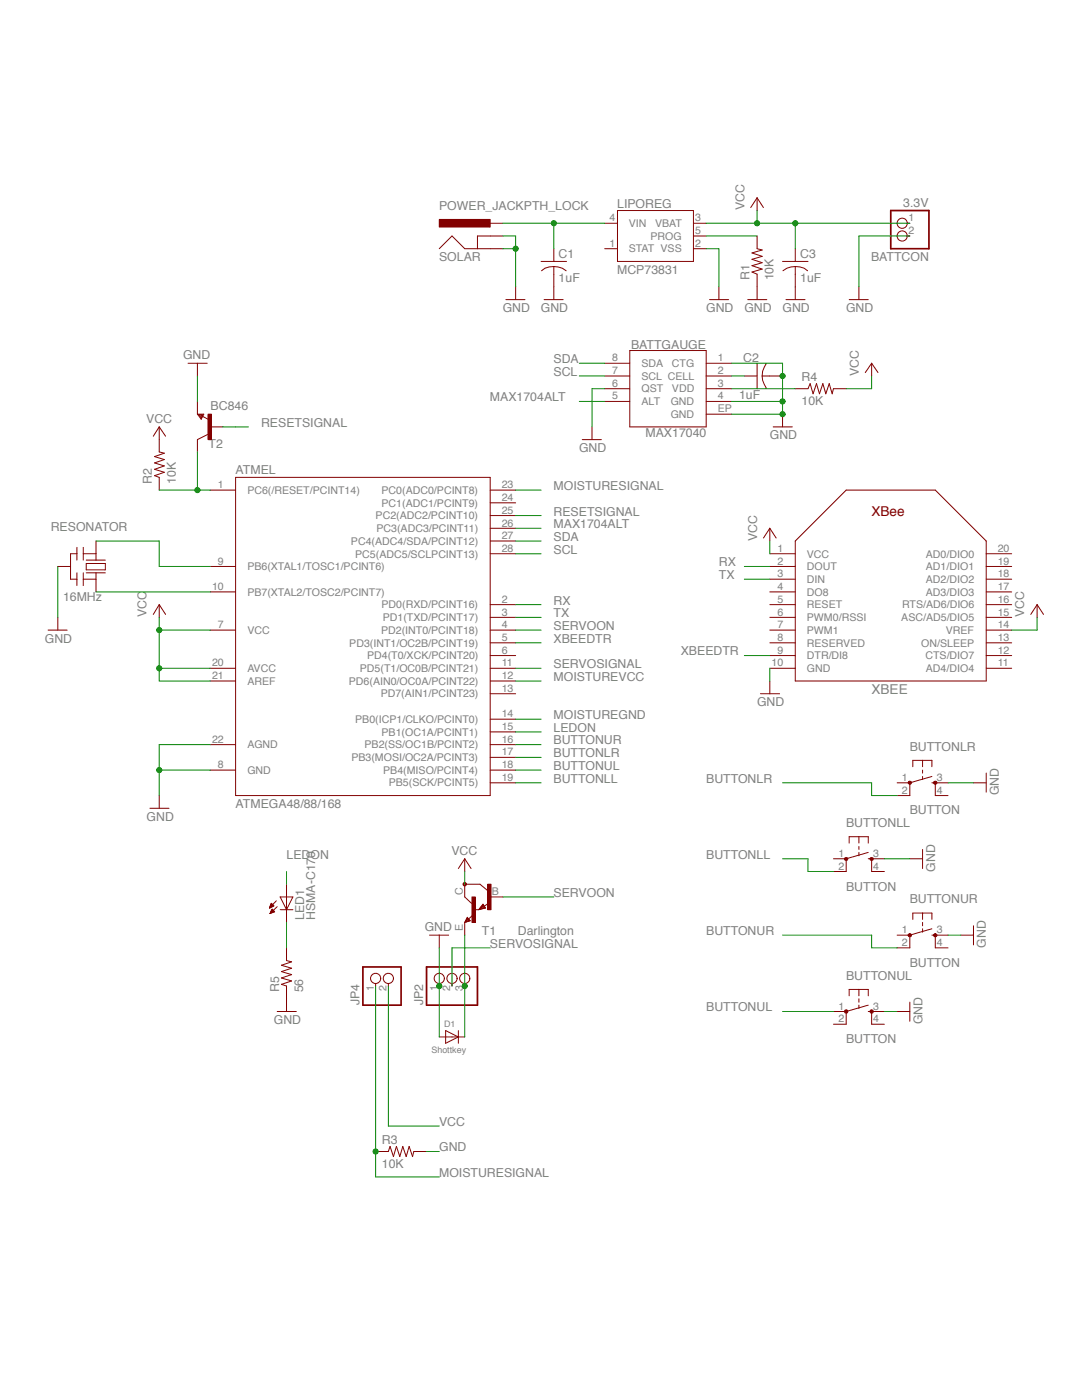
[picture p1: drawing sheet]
<svg xmlns="http://www.w3.org/2000/svg" width="216mm" height="279mm" viewBox="0 0 216 279" stroke-linecap="round" stroke-linejoin="round" font-family="sans-serif">
<g fill="none" stroke="#820000" stroke-width=".2">
<path d="M87.7 49.6l2.5-2.5 2.5 2.5h5.1M97.8 47.1h-2.5v2.5M120.7 44.6h2.5M120.7 49.6h2.5M123.2 42h15.2v10.2h-15.2zM138.4 44.6h2.5M138.4 49.6h2.5M138.4 47.1h2.5M181 44.6h.5M181 47.1h.5M168.8 97.8h17.8l10.2 10.2v27.9h-38.1v-27.9zM153.6 110.5h5.1"/>
<path d="M153.6 113.1h5.1M153.6 115.6h5.1M153.6 118.1h5.1M196.8 110.5h5.1M196.8 113.1h5.1M196.8 115.6h5.1M196.8 118.1h5.1M153.6 120.7h5.1M153.6 123.2h5.1M153.6 125.8h5.1M153.6 128.3h5.1M153.6 130.8h5.1"/>
<path d="M153.6 133.4h5.1M196.8 120.7h5.1M196.8 123.2h5.1M196.8 125.8h5.1M196.8 128.3h5.1M196.8 130.8h5.1M196.8 133.4h5.1"/>
<circle cx="180" cy="44.6" r="1.02"/>
<circle cx="180" cy="47.1" r="1.02"/>
</g>
<path d="M177.7 42h7.7v7.6h-7.7z" fill="none" stroke="#820000" stroke-width=".34"/>
<path d="M87.6 43.8h10.2v1.5h-10.2z" fill="#820000"/>
<g fill="none" stroke="#820000" stroke-width=".2">
<path d="M151.1 39.5l1.2 1.9M151.1 39.5l-1.3 1.9M151.1 39.5v2.5M87.7 43.8h10.1v1.5h-10.1zM97.8 47.1h2.6M97.8 49.6h2.6M97.8 44.6h2.6M100.9 59.8h3.9M102.9 57.3v2.5M108 52.2h5.1M108.6 59.8h3.8M110.5 53.2l1.7 .3 .8 .5"/>
<path d="M110.5 53.2l-1.8 .3-.6 .5M110.5 49.6v2.6M110.5 53.2v6.6M141.6 59.8h3.8M143.4 57.3v2.5M149.2 59.8h3.8M151.1 47.1v2.5l1 .3-2 .6 2 .7-2 .6 2 .6-2 .6 2 .7-2 .6 1 .4v5.1M156.1 52.2h5.1M156.8 59.8h3.8M158.7 53.2l1.8 .3 .6 .5M158.7 53.2l-1.7 .3-.8 .5M158.7 49.6v2.6"/>
<path d="M158.7 53.2v6.6M169.4 59.8h3.8M171.4 57.3v2.5M31.8 85.2v5l1 .2-2 .7 2 .6-2 .7 2 .6-2 .7 2 .6-2 .6 1 .4v2.5M31.8 85.2l1.2 1.9M31.8 85.2l-1.2 1.9M153.6 105.4l1.3 2M153.6 105.4l-1.3 2M153.6 105.4v2.6M31.8 120.7l1.2 1.9M31.8 120.7l-1.2 1.9M31.8 120.7v2.5"/>
<path d="M151.7 138.5h3.9M153.6 135.9v2.6M31.8 158.8v2.5M29.9 161.3h3.8M92.7 171.4l1.3 1.9M92.7 171.4l-1.2 1.9M92.7 171.4v2.5M92.7 176.5h3.1l1.5 1.2M92.7 179l1.4 1.3M85.7 186.6h3.8M87.7 186.6v2.6M93.2 183.1l.6 .6-1.1 .4z"/>
<path d="M93.3 183.6l-.2 .2 .5-.1-.4-.4-.2 .7 .7-.3-.5-.5-.4 .8M94.3 182.6l-.8 .8M94.8 181.5h.7M96.4 180.4l.5 .8-1.4 .3zM96.4 181v-.2l-.5 .5 .7-.3-.2-.3-.6 .8 1-.3-.4-.7-.8 1M97.6 180.2l-1 .7M87.7 206.9h5M88.9 205.7l2.6 1.2-2.6 1.3zM91.5 205.7v2.5M75 229.8h2.5l.3-1 .7 2 .6-2 .7 2 .6-2 .6 2 .6-2 .7 2 .3-1h2.5"/>
</g>
<circle cx="92.7" cy="176.4" r=".34" fill="#820000"/>
<circle cx="92.7" cy="176.5" r=".34" fill="none" stroke="#820000" stroke-width=".2"/>
<path d="M97.3 176.4h.7v5.1h-.7z" fill="#820000"/>
<path d="M97.3 176.5h.7v5h-.7z" fill="none" stroke="#820000" stroke-width=".2"/>
<path d="M94.1 179h.7v5.1h-.7z" fill="#820000"/>
<g fill="none" stroke="#820000" stroke-width=".2">
<path d="M55.1 179.8l-1.3 1.4M55.9 179h2.5l-1.2 2.5zM57.2 176.5v7.6M92.7 176.5v2.5M94.2 179h.6v5.1h-.6zM97.8 179h2.6M169.4 168.3v-1.3h3.8v1.3M171.4 167v1.3M171.4 168.9v.6M171.4 170.1v.7M173.2 171.4h.7v2.5M173.2 170.1l-4.4 1.3v2.5"/>
<path d="M53.8 181.2h.1M53.8 181.1h.2M53.9 181h.3M53.9 181h.5M53.9 180.9h.6M53.9 182.3h.1M54 180.8h.6M54 180.7h.5M54 182.2h.1M54 182.1h.3M54 180.6h.5M54 180.5h.4"/>
<path d="M54 180.4h.3M54 182.1h.5M54 182h.7M54.1 180.4h.1M54.1 181.9h.6M54.1 181.8h.5M54.1 181.7h.4M54.2 181.5h.2M54.2 181.6h.3M54.3 181.5l-.4 .8M54.3 181.5l.5 .5-.9 .3M54.3 181.5h.1"/>
<path d="M54.6 180.8l-.5-.5-.3 .9M54.6 180.8l-.8 .4M55.3 181l-1.4 1.3M55.9 181.5h2.5M92.7 184.1v2.5"/>
</g>
<path d="M168.6 171.2h.5v.4h-.5z" fill-rule="evenodd" fill="#820000"/>
<path d="M168.6 171.2h.5v.4h-.5z" fill="none" stroke="#820000" stroke-width=".2"/>
<path d="M173.7 171.2h.5v.4h-.5z" fill-rule="evenodd" fill="#820000"/>
<path d="M166.3 171.4h2.5M166.3 173.9h2.5M173.7 171.2h.5v.4h-.5zM173.9 171.4h2.6M173.9 173.9h2.6M169.4 198.7v-1.2h3.8v1.2M171.4 197.5v1.2M171.4 199.3v.7M171.4 200.6v.7M173.2 201.9h.7v2.5M173.2 200.6l-4.4 1.3v2.5" fill="none" stroke="#820000" stroke-width=".2"/>
<circle cx="168.8" cy="201.9" r=".35" fill="#820000"/>
<circle cx="168.9" cy="201.9" r=".35" fill="none" stroke="#820000" stroke-width=".2"/>
<circle cx="173.9" cy="201.9" r=".35" fill="#820000"/>
<g fill="none" stroke="#820000" stroke-width=".2">
<path d="M182.1 153v-1.3h3.8v1.3M184.1 151.7v1.3M184.1 153.7v.6M184.1 155v.6M185.9 156.2h.7v2.6M185.9 155l-4.4 1.2v2.6M166.3 201.9h2.5M166.3 204.4h2.5M173.9 201.9h2.6M173.9 204.4h2.6"/>
<circle cx="173.9" cy="201.9" r=".35"/>
</g>
<path d="M181.3 156h.5v.4l-.3 .1-.2-.1z" fill-rule="evenodd" fill="#820000"/>
<path d="M181.3 156h.5v.4l-.3 .2-.2-.2z" fill="none" stroke="#820000" stroke-width=".2"/>
<path d="M186.4 156h.5v.4l-.3 .1-.2-.1z" fill-rule="evenodd" fill="#820000"/>
<path d="M179 156.2h2.5M179 158.8h2.5M186.4 156h.5v.4l-.3 .2-.2-.2zM186.6 156.2h2.6M186.6 158.8h2.6M182.1 183.5v-1.3h3.8v1.3M184.1 182.2v1.3M184.1 184.1v.7M184.1 185.4v.6M185.9 186.6h.7v2.6M185.9 185.4l-4.4 1.2v2.6" fill="none" stroke="#820000" stroke-width=".2"/>
<path d="M181.3 186.4l.2-.1 .3 .1v.5h-.5z" fill-rule="evenodd" fill="#820000"/>
<path d="M181.3 186.5l.2-.2 .3 .2v.4h-.5z" fill="none" stroke="#820000" stroke-width=".2"/>
<path d="M186.4 186.4l.2-.1 .3 .1v.5h-.5z" fill-rule="evenodd" fill="#820000"/>
<g fill="none" stroke="#820000" stroke-width=".2">
<path d="M120.7 72.5h5M120.7 75h5M120.7 77.6h5M125.7 70h15.2v15.2h-15.2zM140.9 72.5h5.1M140.9 75h5.1M140.9 77.6h5.1M148.5 75h2.6M151.1 72.5v5.1M152.1 75l.1 .9 .7 1.6M152.1 75h4M152.9 72.5l-.7 1.6-.1 .9"/>
<path d="M158.7 77.6h2.5l.4-1 .6 2 .7-2 .6 2 .7-2 .6 2 .7-2 .6 2 .2-1h2.5M39.4 82.7h1.3l-.5 1zM40.4 83.1l1.3 .7M40.4 82.7h-.8l.6 .7 .2-.5h-.3l.1 .3M41.4 86.7l-2 1M41.9 97.8h5.1M47 95.3h50.8v63.5h-50.8zM97.8 97.8h5.1M116.2 87.7h3.8M118.1 85.2v2.5M120.7 80.1h5M140.9 80.1h5.1"/>
<path d="M140.9 82.7h5.1M154.3 85.2h3.8M156.1 82.7v2.5M41.9 118.1h5.1M41.9 113.1h5.1M97.8 110.5h5.1M97.8 108h5.1M97.8 105.4h5.1M97.8 102.9h5.1M97.8 100.4h5.1M41.9 125.8h5.1M41.9 135.9h5.1"/>
<path d="M41.9 133.4h5.1M97.8 125.8h5.1M97.8 135.9h5.1M97.8 133.4h5.1M97.8 138.5h5.1M97.8 130.8h5.1M97.8 128.3h5.1M97.8 123.2h5.1M97.8 120.7h5.1M41.9 153.7h5.1M41.9 148.6h5.1M97.8 156.2h5.1"/>
<path d="M97.8 153.7h5.1M97.8 148.6h5.1M97.8 151.2h5.1M97.8 146.1h5.1M97.8 143.5h5.1M194.2 156.2h2.6M196.8 154.3v3.8M181.5 171.4h2.6M184.1 169.5v3.8M57.2 189.2v2.5l1 .3-2 .6 2 .6-2 .7 2 .6-2 .7 2 .6-2 .6 1 .4v5.1M179 186.6h2.5M179 189.2h2.5"/>
<path d="M186.4 186.5l.2-.2 .3 .2v.4h-.5zM186.6 186.6h2.6M186.6 189.2h2.6M191.7 186.6h2.5M194.2 184.8v3.8M55.3 201.9h3.8M179 201.9h2.5M181.5 200v3.8"/>
</g>
<path d="M41.5 82.6h.7v5.1h-.7z" fill="#820000"/>
<g fill="none" stroke="#820000" stroke-width=".2">
<path d="M37.5 72.5h3.8M39.4 72.5v2.5M173.9 72.5l1.3 1.9M173.9 72.5l-1.2 1.9M173.9 72.5v2.5M39.4 80.1v2.6M39.4 87.7v2.5M41.5 82.7h.7v5h-.7zM41.9 85.2h2.6M11.5 113.1h2.6M15.3 109.2v2.6M15.3 114.3v2.6"/>
<path d="M15.3 110.5h-1.2v5.1h1.2M16.6 109.2v2.6M16.6 114.3v2.6M16.6 110.5h2.6M16.6 115.6h2.6M17.2 112.5h3.8v1.2h-3.8zM17.2 111.8h3.8M17.2 114.3h3.8M19.2 108v3.8M19.2 114.3v3.8M9.6 125.8h3.8M11.5 123.2v2.6"/>
<path d="M206.9 120.7l1.3 1.9M206.9 120.7l-1.2 1.9M206.9 120.7v2.5M75 196.3v.5M77.5 196.3v.5M87.7 196.3v.5M90.2 196.3v.5M92.7 196.3v.5"/>
<circle cx="75" cy="195.3" r="1.02"/>
<circle cx="77.5" cy="195.3" r="1.02"/>
<circle cx="87.7" cy="195.3" r="1.02"/>
<circle cx="90.2" cy="195.3" r="1.02"/>
<circle cx="92.7" cy="195.3" r="1.02"/>
</g>
<path d="M72.4 193h7.6v7.6h-7.6zM85.1 193h10.2v7.6h-10.2z" fill="none" stroke="#820000" stroke-width=".34"/>
<path d="M100.4 44.6h20.3M110.5 44.6v5" fill="none" stroke="#008100" stroke-width=".2"/>
<circle cx="110.5" cy="44.5" r=".51" fill="#008100"/>
<g fill="none" stroke="#008100" stroke-width=".2">
<path d="M100.4 49.6h2.5M100.4 47.1h2.5v10.2"/>
<circle cx="110.5" cy="44.6" r=".51"/>
</g>
<circle cx="102.9" cy="49.6" r=".51" fill="#008100"/>
<g fill="none" stroke="#008100" stroke-width=".2">
<path d="M140.9 49.6h2.5v7.7M181.5 47.1h-10.1v10.2M156.1 75v7.7M146 80.1h10.1M153.6 133.4v2.5"/>
<circle cx="102.9" cy="49.6" r=".51"/>
</g>
<circle cx="156.1" cy="80.1" r=".51" fill="#008100"/>
<g fill="none" stroke="#008100" stroke-width=".2">
<path d="M146 72.5h10.1v2.5"/>
<circle cx="156.1" cy="80.1" r=".51"/>
</g>
<circle cx="156.1" cy="75" r=".51" fill="#008100"/>
<g fill="none" stroke="#008100" stroke-width=".2">
<path d="M146 82.7h10.1"/>
<circle cx="156.1" cy="75" r=".51"/>
</g>
<circle cx="156.1" cy="82.6" r=".51" fill="#008100"/>
<g fill="none" stroke="#008100" stroke-width=".2">
<path d="M39.4 75v5.1M120.7 77.6h-2.6v7.6M31.8 153.7h10.1M41.9 148.6h-10.1v10.2"/>
<circle cx="156.1" cy="82.7" r=".51"/>
</g>
<circle cx="31.7" cy="153.7" r=".51" fill="#008100"/>
<g fill="none" stroke="#008100" stroke-width=".2">
<path d="M87.7 189.2v17.7"/>
<circle cx="31.8" cy="153.7" r=".51"/>
</g>
<circle cx="87.6" cy="196.8" r=".51" fill="#008100"/>
<g fill="none" stroke="#008100" stroke-width=".2">
<path d="M140.9 44.6h17.8v5M151.1 42v2.6M11.5 113.1v10.1M189.2 156.2h5M176.5 171.4h5M189.2 186.6h2.5M176.5 201.9h2.5M85.1 229.8h2.6"/>
<circle cx="87.7" cy="196.8" r=".51"/>
</g>
<circle cx="151" cy="44.5" r=".51" fill="#008100"/>
<g fill="none" stroke="#008100" stroke-width=".2">
<path d="M158.7 44.6h22.8"/>
<circle cx="151.1" cy="44.6" r=".51"/>
</g>
<circle cx="158.7" cy="44.5" r=".51" fill="#008100"/>
<g fill="none" stroke="#008100" stroke-width=".2">
<path d="M31.8 123.2v12.7M31.8 133.4h10.1"/>
<circle cx="158.7" cy="44.6" r=".51"/>
</g>
<circle cx="31.7" cy="133.4" r=".51" fill="#008100"/>
<g fill="none" stroke="#008100" stroke-width=".2">
<path d="M31.8 135.9h10.1M31.8 125.8h10.1"/>
<circle cx="31.8" cy="133.4" r=".51"/>
</g>
<circle cx="31.7" cy="125.7" r=".51" fill="#008100"/>
<g fill="none" stroke="#008100" stroke-width=".2">
<path d="M140.9 47.1h10.2M115.6 72.5h5.1M115.6 75h5.1M146 75h2.5M173.9 75v2.6h-5.1M31.8 97.8h10.1M39.4 90.2v7.6M102.9 108h5.1M102.9 110.5h5.1M153.6 108v2.5M206.9 123.2v2.6h-5M102.9 156.2h5.1"/>
<path d="M102.9 148.6h5.1M102.9 151.2h5.1M156.1 156.2h17.8v2.6h5.1M92.7 173.9v2.6M156.1 171.4h5.1v2.5h5.1M57.2 184.1v5.1M77.5 196.8v27.9h10.2M156.1 186.6h17.8v2.6h5.1"/>
<circle cx="31.8" cy="125.8" r=".51"/>
</g>
<circle cx="39.4" cy="97.8" r=".51" fill="#008100"/>
<g fill="none" stroke="#008100" stroke-width=".2">
<path d="M115.6 80.1h5.1M102.9 105.4h5.1M102.9 146.1h5.1M57.2 173.9v2.6M75 196.8v38.1"/>
<circle cx="39.4" cy="97.8" r=".51"/>
</g>
<circle cx="74.9" cy="229.8" r=".51" fill="#008100"/>
<g fill="none" stroke="#008100" stroke-width=".2">
<path d="M102.9 97.8h5.1M92.7 186.6v20.3M75 234.9h12.7"/>
<circle cx="75" cy="229.8" r=".51"/>
</g>
<circle cx="92.7" cy="196.8" r=".51" fill="#008100"/>
<g fill="none" stroke="#008100" stroke-width=".2">
<path d="M146 77.6h12.7M44.5 85.2h5.1M19.2 108h12.6v5.1h10.1M19.2 118.1h22.7M102.9 102.9h5.1M148.5 115.6h5.1M148.5 113.1h5.1M102.9 133.4h5.1M102.9 125.8h5.1M102.9 135.9h5.1M102.9 123.2h5.1M102.9 120.7h5.1"/>
<path d="M102.9 128.3h5.1M148.5 130.8h5.1M102.9 153.7h5.1M102.9 143.5h5.1M100.4 179h10.1M97.8 189.2h-7.6v7.6M156.1 201.9h10.2"/>
<circle cx="92.7" cy="196.8" r=".51"/>
</g>
<text font-size="2.7" fill="#820000" x="173.9" y="102.9">XBee</text>
<text font-size="2.7" fill="#808080" x="173.9" y="138.4">XBEE</text>
<g font-size="2.5" fill="#808080">
<text x="123.1" y="41.5">LIPOREG</text>
<text x="180.2" y="41.2">3.3V</text>
<text x="87.6" y="42">POWER_JACKPTH_LOCK</text>
<text x="148.5" y="42" transform="rotate(-90 148.5 42)">VCC</text>
<text x="87.6" y="52.2">SOLAR</text>
<text x="111.5" y="51.5">C1</text>
<text x="159.7" y="51.5">C3</text>
<text x="173.8" y="52">BATTCON</text>
<text x="111.5" y="56.3">1uF</text>
<text x="123.1" y="54.7">MCP73831</text>
<text x="149.6" y="56" transform="rotate(-90 149.6 56)">R1</text>
<text x="154.4" y="56" transform="rotate(-90 154.4 56)">10K</text>
<text x="159.7" y="56.3">1uF</text>
<text x="100.3" y="62.3">GND</text>
<text x="107.9" y="62.3">GND</text>
<text x="140.9" y="62.3">GND</text>
<text x="148.5" y="62.3">GND</text>
<text x="156.1" y="62.3">GND</text>
<text x="168.8" y="62.3">GND</text>
<text x="36.5" y="71.7">GND</text>
<text x="125.9" y="69.7">BATTGAUGE</text>
<text x="110.5" y="72.4">SDA</text>
<text x="110.5" y="75">SCL</text>
<text x="148.3" y="72.2">C2</text>
<text x="159.9" y="76">R4</text>
<text x="171.4" y="75" transform="rotate(-90 171.4 75)">VCC</text>
<text x="42" y="81.8">BC846</text>
<text x="97.8" y="80.1">MAX1704ALT</text>
<text x="147.5" y="79.6">1uF</text>
<text x="159.9" y="80.8">10K</text>
<text x="29.2" y="84.4">VCC</text>
<text x="41.6" y="89.5">T2</text>
<text x="52.1" y="85.1">RESETSIGNAL</text>
<text x="128.8" y="87.2">MAX17040</text>
<text x="153.6" y="87.7">GND</text>
<text x="47" y="94.5">ATMEL</text>
<text x="115.5" y="90.2">GND</text>
<text x="30.3" y="96.6" transform="rotate(-90 30.3 96.6)">R2</text>
<text x="35.1" y="96.6" transform="rotate(-90 35.1 96.6)">10K</text>
<text x="110.5" y="97.8">MOISTURESIGNAL</text>
<text x="10.1" y="105.9">RESONATOR</text>
<text x="110.5" y="108">SDA</text>
<text x="110.5" y="105.4">MAX1704ALT</text>
<text x="110.5" y="102.9">RESETSIGNAL</text>
<text x="151.1" y="108" transform="rotate(-90 151.1 108)">VCC</text>
<text x="110.5" y="110.5">SCL</text>
<text x="143.4" y="113">RX</text>
<text x="12.6" y="119.9">16MHz</text>
<text x="143.4" y="115.6">TX</text>
<text x="29.3" y="123.2" transform="rotate(-90 29.3 123.2)">VCC</text>
<text x="110.5" y="125.7">SERVOON</text>
<text x="110.5" y="123.2">TX</text>
<text x="110.5" y="120.7">RX</text>
<text x="204.4" y="123.2" transform="rotate(-90 204.4 123.2)">VCC</text>
<text x="9" y="128.3">GND</text>
<text x="110.5" y="128.3">XBEEDTR</text>
<text x="135.8" y="130.8">XBEEDTR</text>
<text x="110.5" y="133.3">SERVOSIGNAL</text>
<text x="110.5" y="135.9">MOISTUREVCC</text>
<text x="110.5" y="143.5">MOISTUREGND</text>
<text x="151.1" y="141">GND</text>
<text x="110.5" y="148.6">BUTTONUR</text>
<text x="110.5" y="146">LEDON</text>
<text x="181.5" y="149.8">BUTTONLR</text>
<text x="110.5" y="151.1">BUTTONLR</text>
<text x="110.5" y="153.6">BUTTONUL</text>
<text x="47" y="161.3">ATMEGA48/88/168</text>
<text x="110.5" y="156.2">BUTTONLL</text>
<text x="140.9" y="156.2">BUTTONLR</text>
<text x="199.3" y="158.7" transform="rotate(-90 199.3 158.7)">GND</text>
<text x="29.3" y="163.8">GND</text>
<text x="168.8" y="165.1">BUTTONLL</text>
<text x="181.5" y="162.5">BUTTON</text>
<text x="57.2" y="171.4">LEDON</text>
<text x="90.1" y="170.6">VCC</text>
<text x="140.9" y="171.4">BUTTONLL</text>
<text x="186.6" y="173.9" transform="rotate(-90 186.6 173.9)">GND</text>
<text x="110.5" y="179">SERVOON</text>
<text x="168.8" y="177.7">BUTTON</text>
<text x="60.7" y="183.6" transform="rotate(-90 60.7 183.6)">LED1</text>
<text x="62.9" y="183.6" transform="rotate(-90 62.9 183.6)">HSMA-C170</text>
<text x="84.7" y="185.9">GND</text>
<text x="181.5" y="180.3">BUTTONUR</text>
<text x="96.2" y="186.6">T1</text>
<text x="97.8" y="189.2">SERVOSIGNAL</text>
<text x="103.3" y="186.6">Darlington</text>
<text x="140.9" y="186.6">BUTTONUR</text>
<text x="196.7" y="189.2" transform="rotate(-90 196.7 189.2)">GND</text>
<text x="168.8" y="195.5">BUTTONUL</text>
<text x="181.5" y="193">BUTTON</text>
<text x="55.7" y="198" transform="rotate(-90 55.7 198)">R5</text>
<text x="60.5" y="198" transform="rotate(-90 60.5 198)">56</text>
<text x="71.8" y="200.6" transform="rotate(-90 71.8 200.6)">JP4</text>
<text x="84.4" y="200.6" transform="rotate(-90 84.4 200.6)">JP2</text>
<text x="140.9" y="201.9">BUTTONUL</text>
<text x="54.6" y="204.4">GND</text>
<text x="168.8" y="208.2">BUTTON</text>
<text x="184.1" y="204.4" transform="rotate(-90 184.1 204.4)">GND</text>
<text x="87.6" y="224.7">VCC</text>
<text x="76.2" y="233.1">10K</text>
<text x="76.2" y="228.3">R3</text>
<text x="87.6" y="229.8">GND</text>
<text x="87.6" y="234.8">MOISTURESIGNAL</text>
</g>
<g font-size="2.1" fill="#808080">
<text x="121.6" y="44.2">4</text>
<text x="125.5" y="45.3">VIN</text>
<text x="129.8" y="47.8">PROG</text>
<text x="130.7" y="45.3">VBAT</text>
<text x="138.7" y="44.2">3</text>
<text x="138.7" y="46.7">5</text>
<text x="181.3" y="46.7">2</text>
<text x="181.3" y="44.2">1</text>
<text x="121.6" y="49.3">1</text>
<text x="125.5" y="50.4">STAT VSS</text>
<text x="138.7" y="49.3">2</text>
<text x="122.2" y="77.2">6</text>
<text x="122.2" y="74.6">7</text>
<text x="122.2" y="72.1">8</text>
<text x="128" y="75.7">SCL CELL</text>
<text x="128" y="73.2">SDA</text>
<text x="134.1" y="73.2">CTG</text>
<text x="143.2" y="72.1">1</text>
<text x="143.2" y="74.6">2</text>
<text x="143.2" y="77.2">3</text>
<text x="122.2" y="79.7">5</text>
<text x="128" y="80.8">ALT</text>
<text x="128" y="78.3">QST</text>
<text x="133.8" y="80.8">GND</text>
<text x="133.8" y="83.4">GND</text>
<text x="134.1" y="78.3">VDD</text>
<text x="143.2" y="79.7">4</text>
<text x="143.2" y="82.2">EP</text>
<text x="43.5" y="97.5">1</text>
<text x="49.4" y="98.6">PC6(/RESET/PCINT14)</text>
<text x="76.1" y="101.1">PC1(ADC1/PCINT9)</text>
<text x="76.1" y="98.6">PC0(ADC0/PCINT8)</text>
<text x="100.1" y="100">24</text>
<text x="100.1" y="97.5">23</text>
<text x="74.9" y="103.7">PC2(ADC2/PCINT10)</text>
<text x="75.1" y="106.2">PC3(ADC3/PCINT11)</text>
<text x="100.1" y="107.6">27</text>
<text x="100.1" y="105.1">26</text>
<text x="100.1" y="102.5">25</text>
<text x="43.5" y="112.7">9</text>
<text x="49.4" y="113.8">PB6(XTAL1/TOSC1/PCINT6)</text>
<text x="70" y="108.7">PC4(ADC4/SDA/PCINT12)</text>
<text x="70.9" y="111.3">PC5(ADC5/SCLPCINT13)</text>
<text x="100.1" y="110.2">28</text>
<text x="155.2" y="110.2">1</text>
<text x="155.2" y="112.7">2</text>
<text x="161" y="111.3">VCC</text>
<text x="161" y="113.8">DOUT</text>
<text x="184.8" y="113.8">AD1/DIO1</text>
<text x="184.8" y="111.3">AD0/DIO0</text>
<text x="199.1" y="112.7">19</text>
<text x="199.1" y="110.2">20</text>
<text x="42.3" y="117.8">10</text>
<text x="49.4" y="118.9">PB7(XTAL2/TOSC2/PCINT7)</text>
<text x="155.2" y="115.2">3</text>
<text x="155.2" y="117.8">4</text>
<text x="161" y="116.3">DIN</text>
<text x="161" y="118.9">DO8</text>
<text x="184.8" y="118.9">AD3/DIO3</text>
<text x="184.8" y="116.3">AD2/DIO2</text>
<text x="199.1" y="117.8">17</text>
<text x="199.1" y="115.2">18</text>
<text x="43.5" y="125.4">7</text>
<text x="76.1" y="121.4">PD0(RXD/PCINT16)</text>
<text x="76.4" y="124">PD1(TXD/PCINT17)</text>
<text x="100.1" y="125.4">4</text>
<text x="100.1" y="122.8">3</text>
<text x="100.1" y="120.3">2</text>
<text x="155.2" y="120.3">5</text>
<text x="155.2" y="122.8">6</text>
<text x="155.2" y="125.4">7</text>
<text x="161" y="121.4">RESET</text>
<text x="161" y="124">PWM0/RSSI</text>
<text x="179.8" y="124">ASC/AD5/DIO5</text>
<text x="180" y="121.4">RTS/AD6/DIO6</text>
<text x="199.1" y="125.4">14</text>
<text x="199.1" y="122.8">15</text>
<text x="199.1" y="120.3">16</text>
<text x="49.4" y="126.5">VCC</text>
<text x="69.7" y="129">PD3(INT1/OC2B/PCINT19)</text>
<text x="73.3" y="131.6">PD4(T0/XCK/PCINT20)</text>
<text x="76" y="126.5">PD2(INT0/PCINT18)</text>
<text x="100.1" y="130.5">6</text>
<text x="100.1" y="127.9">5</text>
<text x="155.2" y="127.9">8</text>
<text x="155.2" y="130.5">9</text>
<text x="161" y="126.5">PWM1</text>
<text x="161" y="129">RESERVED</text>
<text x="161" y="131.6">DTR/DI8</text>
<text x="183.8" y="129">ON/SLEEP</text>
<text x="184.7" y="131.6">CTS/DIO7</text>
<text x="188.7" y="126.5">VREF</text>
<text x="199.1" y="130.5">12</text>
<text x="199.1" y="127.9">13</text>
<text x="42.3" y="135.5">21</text>
<text x="42.3" y="133">20</text>
<text x="49.4" y="136.6">AREF</text>
<text x="49.4" y="134.1">AVCC</text>
<text x="69.6" y="136.6">PD6(AIN0/OC0A/PCINT22)</text>
<text x="71.8" y="134.1">PD5(T1/OC0B/PCINT21)</text>
<text x="100.1" y="135.5">12</text>
<text x="100.1" y="133">11</text>
<text x="154" y="133">10</text>
<text x="161" y="134.1">GND</text>
<text x="184.8" y="134.1">AD4/DIO4</text>
<text x="199.1" y="133">11</text>
<text x="76" y="139.2">PD7(AIN1/PCINT23)</text>
<text x="100.1" y="143.1">14</text>
<text x="100.1" y="138.1">13</text>
<text x="42.3" y="148.2">22</text>
<text x="49.4" y="149.3">AGND</text>
<text x="70.9" y="144.3">PB0(ICP1/CLKO/PCINT0)</text>
<text x="72.7" y="149.3">PB2(SS/OC1B/PCINT2)</text>
<text x="76.1" y="146.8">PB1(OC1A/PCINT1)</text>
<text x="100.1" y="148.2">16</text>
<text x="100.1" y="145.7">15</text>
<text x="43.5" y="153.3">8</text>
<text x="49.4" y="154.4">GND</text>
<text x="70.1" y="151.9">PB3(MOSI/OC2A/PCINT3)</text>
<text x="76.5" y="154.4">PB4(MISO/PCINT4)</text>
<text x="100.1" y="155.8">19</text>
<text x="100.1" y="153.3">18</text>
<text x="100.1" y="150.8">17</text>
<text x="180" y="155.8">1</text>
<text x="186.9" y="155.8">3</text>
<text x="77.6" y="156.9">PB5(SCK/PCINT5)</text>
<text x="180" y="158.4">2</text>
<text x="186.9" y="158.4">4</text>
<text x="167.3" y="171">1</text>
<text x="167.3" y="173.6">2</text>
<text x="174.3" y="171">3</text>
<text x="174.3" y="173.6">4</text>
<text x="92.3" y="178.7" transform="rotate(-90 92.3 178.7)">C</text>
<text x="98.1" y="178.7">B</text>
<text x="92.3" y="185.9" transform="rotate(-90 92.3 185.9)">E</text>
<text x="180" y="186.3">1</text>
<text x="180" y="188.8">2</text>
<text x="186.9" y="186.3">3</text>
<text x="186.9" y="188.8">4</text>
<text x="74.6" y="197.8" transform="rotate(-90 74.6 197.8)">1</text>
<text x="77.1" y="197.8" transform="rotate(-90 77.1 197.8)">2</text>
<text x="87.3" y="197.8" transform="rotate(-90 87.3 197.8)">1</text>
<text x="89.8" y="197.8" transform="rotate(-90 89.8 197.8)">2</text>
<text x="92.3" y="197.8" transform="rotate(-90 92.3 197.8)">3</text>
<text x="167.3" y="201.5">1</text>
<text x="174.3" y="201.5">3</text>
<text x="167.3" y="204">2</text>
<text x="174.3" y="204">4</text>
</g>
<g font-size="1.8" fill="#808080">
<text x="88.6" y="204.9">D1</text>
<text x="86.1" y="210.2">Shottkey</text>
</g>
</svg>
